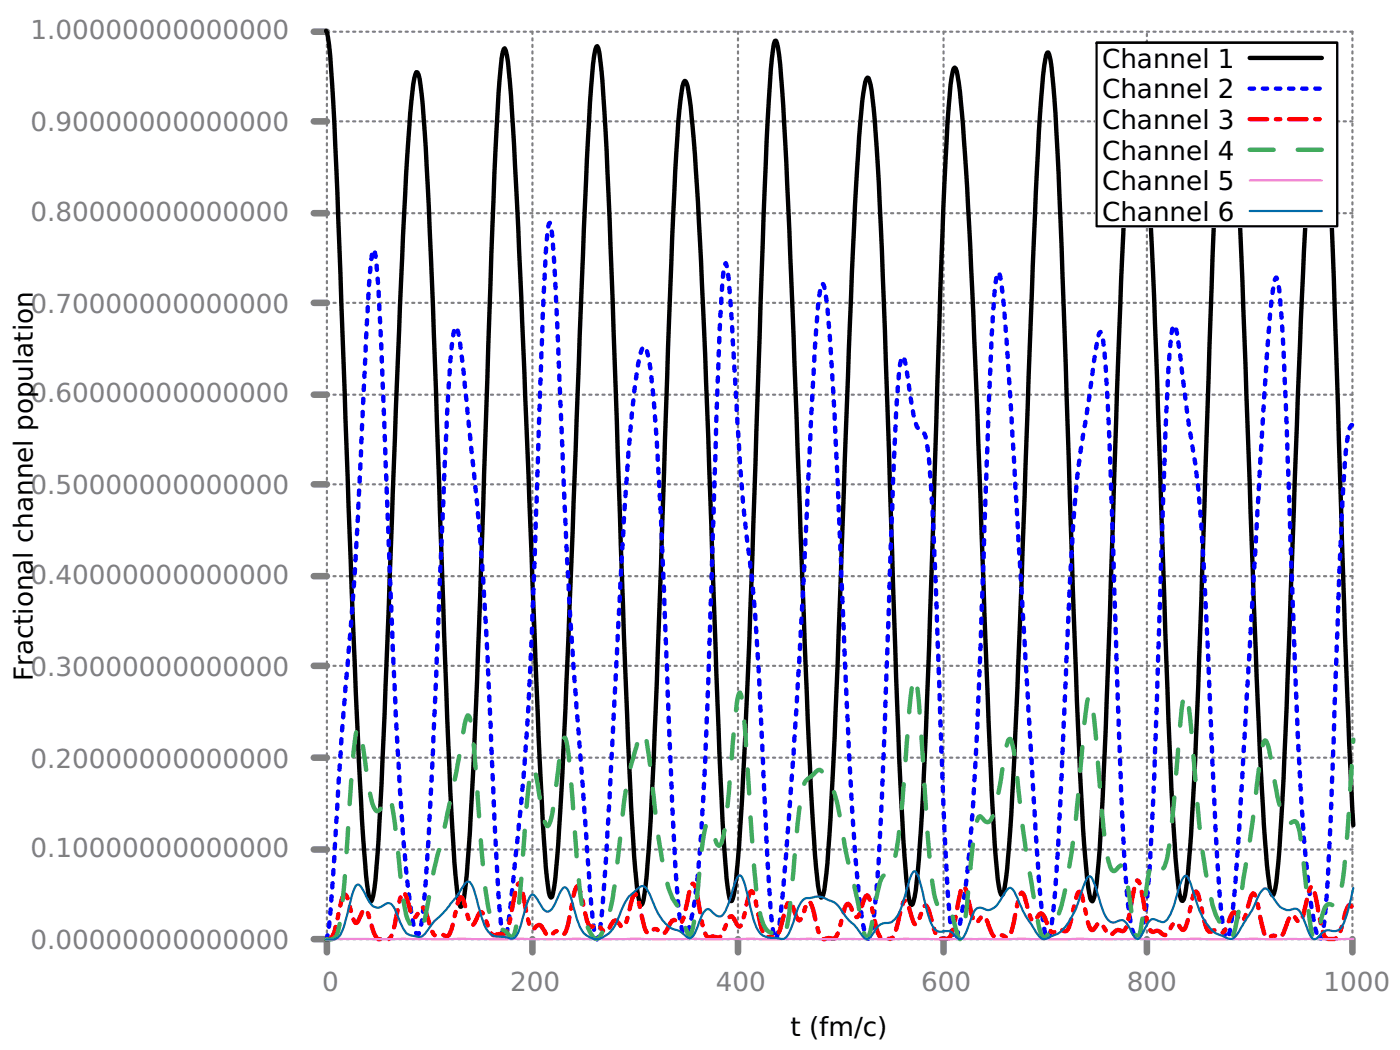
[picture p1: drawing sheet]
<svg xmlns="http://www.w3.org/2000/svg" width="226mm" height="169mm" viewBox="0 0 226 169" stroke-linecap="round" stroke-linejoin="round" font-family="sans-serif">
<g fill="none" stroke="#808080" stroke-width=".35" stroke-dasharray=".4 .7">
<path d="M52.7 19.6h124.1M52.7 5.1h165.4M185 6.9v-1.8M215.6 19.6h2.5M52.7 34.4h124.1M215.6 34.4h2.5M52.7 48.8h165.4M52.7 78.1h165.4M52.7 63.7h165.4M52.7 92.9h165.4M52.7 107.4h165.4M52.7 137h165.4"/>
<path d="M52.7 122.2h165.4M52.7 151.5h165.4M52.7 151.5v-146.4M85.9 151.5v-146.4M119 151.5v-146.4M152.2 151.5v-146.4M185 151.5v-115M218.1 151.5v-146.4"/>
</g>
<g fill="none" stroke="#808080" stroke-width="1.1">
<path d="M50.6 19.6h2.1M50.6 5.1h2.1M50.6 34.4h2.1M50.6 48.8h2.1M50.6 78.1h2.1M50.6 63.7h2.1M50.6 92.9h2.1M50.6 107.4h2.1M50.6 137h2.1M50.6 122.2h2.1M50.6 151.5h2.1v2.1M85.9 151.5v2.1"/>
<path d="M119 151.5v2.1M152.2 151.5v2.1M185 151.5v2.1M218.1 151.5v2.1"/>
</g>
<path d="M176.8 6.9h38.8v29.6h-38.8z" fill="none" stroke="#000" stroke-width=".35"/>
<path d="M52.6 5a11.8 11.8 0 0 1 .6 4 1432.4 1432.4 0 0 1 2.2 49.2l.7 18.8a2072.7 2072.7 0 0 0 2.6 60.1l.7 6.8 .3 1.4 .2 .1 .1-.3a53.4 53.4 0 0 0 1-9.5l1-20.6 1.3-35.3a2095.9 2095.9 0 0 1 2.7-59.3l.3-4a16.9 16.9 0 0 1 .8-4.8l.2 .1 .2 .3 .3 1.7a371 371 0 0 1 1.7 27.2l2.6 74.8a458.8 458.8 0 0 0 1.7 28.5l.3 1.7 .2 .3h.1a29.4 29.4 0 0 0 1-7.3 1708.6 1708.6 0 0 0 2.7-62.6l1-30.5a623.5 623.5 0 0 1 1.8-36.4l.3-1.5 .2-.1 .2 .3a84 84 0 0 1 1.1 12.4l1.4 27.5 1.3 32.9a2294.4 2294.4 0 0 0 2.6 58.9l.5 4.1 .2 .6 .2 .3 .1-.2a93.2 93.2 0 0 0 1.3-13.7l1.4-28.4 2.6-69.4a406.9 406.9 0 0 1 1.5-24.1l.2-.9 .3-.7 .4 1.1 .1 1.1a470.1 470.1 0 0 1 1.7 30.1l1 28.3a2592.6 2592.6 0 0 0 2.8 70.1l.3 3.9a13.2 13.2 0 0 0 .7 3.9l.1 .1 .2-.3 .3-1.5a318.5 318.5 0 0 0 1.7-26.1l1-27a2726.7 2726.7 0 0 1 2.6-69.1l.7-7.2 .3-1.5 .2-.3 .2 .1a19.5 19.5 0 0 1 .9 5.8l.4 3.8a1804.5 1804.5 0 0 1 3 66.8l1 27.9a381 381 0 0 0 1.5 25.8l.3 1.8 .2 .3h.1a14.3 14.3 0 0 0 .8-4.9 1151.2 1151.2 0 0 0 2.7-55.7l1.6-49.9a410.5 410.5 0 0 1 1.6-26.8l.1-.9 .2-.5h.2l.4 2.3a701.3 701.3 0 0 1 2 36.4l1 26.7a2810 2810 0 0 0 2.7 63.5l.3 4.4a16.8 16.8 0 0 0 .8 4.9l.2-.1 .2-.4a111.6 111.6 0 0 0 1.3-15.2l.5-10.3 1.1-30.1a2595.9 2595.9 0 0 1 2.9-66.7l.6-6.9 .3-1.9 .4-.7 .2 .1 .1 .4 .4 1.6a343.1 343.1 0 0 1 1.6 25.7l2.7 77.7a290.5 290.5 0 0 0 1.6 26.5l.2 .8 .3 .7 .2-.2 .3-1.2a262.4 262.4 0 0 0 1.7-23.3l.6-16.9 2-62.1a422.7 422.7 0 0 1 1.7-29.9l.3-1.3 .2-.2 .3 .7 .2 .8a258.7 258.7 0 0 1 1.8 23.9l1.3 30.6 1.7 45.4a507.6 507.6 0 0 0 1.6 29.5l.4 2 .3 .6 .3-.7a174.7 174.7 0 0 0 1.5-18.3l1.4-31.7 2.2-62.6a258.7 258.7 0 0 1 1.6-21.4l.3-1.2h.2l.1 .3a76.2 76.2 0 0 1 1.2 12.4l.8 18.7 1.8 54.9 1 26.2a223.7 223.7 0 0 0 1.7 23.2l.3 1.1 .2 .1 .1-.3a16.3 16.3 0 0 0 .7-4.1 961.3 961.3 0 0 0 2.1-47.1 2603.2 2603.2 0 0 1 2.7-68l.8-8.4 .3-1.6 .2-.5 .3-.2a3.8 3.8 0 0 1 .7 2.1 224.1 224.1 0 0 1 1.7 22.8l.8 21.3 1.8 54.1a401.2 401.2 0 0 0 1.7 27.8l.3 1.6 .2 .4h.1a6.7 6.7 0 0 0 .7-3 584.9 584.9 0 0 0 2-36.1l2-60a628.2 628.2 0 0 1 1.8-35.3l.5-2.4 .2-.1 .3 .9a191.3 191.3 0 0 1 1.3 17l.9 19.2 1.1 32.3a1637.6 1637.6 0 0 0 2.7 59.8l.3 3.5a8.2 8.2 0 0 0 .7 3.3l.1-.1 .2-.3 .3-1.7a586.4 586.4 0 0 0 2-36.9l.7-18.4a1921.9 1921.9 0 0 1 2.9-66l.7-6.9a8 8 0 0 1 .7-2.9l.2 .1 .1 .4a81 81 0 0 1 1.2 13.1l.3 7.1 1 28.4a2869.1 2869.1 0 0 0 2.6 72.8" fill="none" stroke="#000" stroke-width=".71"/>
<path d="M52.6 151.5a11.8 11.8 0 0 0 .6-3.9l.4-4.2a1178.7 1178.7 0 0 1 3.3-46.4l.8-13.7 .8-17.8a496.2 496.2 0 0 1 1.4-23.6l.3-1.6 .2 .1 .1 .7a571.7 571.7 0 0 1 1.7 33 1818.7 1818.7 0 0 0 2.8 60.5l.7 7.3a41.8 41.8 0 0 0 1.4 8.7l.2 .1 .2-.1 .3-.9a135.4 135.4 0 0 0 1.4-15.2l.6-13.3 1.7-40.2a440 440 0 0 1 1.5-26.1l.3-1.8 .2-.3h.1a63.2 63.2 0 0 1 1.5 10.7l.3 3.3a561.4 561.4 0 0 1 3.5 45.9l.7 15.5a364.5 364.5 0 0 0 1.3 21.7l.3 1.4 .2 .1 .2-.3a103.8 103.8 0 0 0 1.4-12 450 450 0 0 0 2.9-39.9l1-29a862.9 862.9 0 0 1 1.3-31.7l.3-2.4 .2-.2 .2 .6a323.6 323.6 0 0 1 1.3 23.5l.3 8.3a1288.7 1288.7 0 0 0 3.8 63.6l.3 4.8a150.3 150.3 0 0 0 1.4 14.2l.3 .6 .4-1a325 325 0 0 0 1.8-25.2l.3-6.5a1474.5 1474.5 0 0 1 3-50.8 75.2 75.2 0 0 1 1.6-11.5l.2-.4 .3-.2 .2 .1 .3 1a121.6 121.6 0 0 1 1.7 17.1l.5 9.7 1.5 37.9a464.5 464.5 0 0 0 1.5 25.9l.5 2.6 .1 .4 .4 .1a5.9 5.9 0 0 0 .9-2.8 106 106 0 0 0 1.7-15.7l.5-9.5 .5-12.6 1-31.7a769.7 769.7 0 0 1 1.5-34.7l.2-1 .1-.3a16.4 16.4 0 0 1 .7 4.7l1 16.7a306.3 306.3 0 0 0 2.6 30.2l1 13.9 1 21.2a300.4 300.4 0 0 0 1.4 20.9l.3 1.4h.2l.1-.3a95.7 95.7 0 0 0 1.3-11.6 1939.8 1939.8 0 0 0 4.3-74.4 211.6 211.6 0 0 1 1.4-18.3l.3-1.1 .2 .1 .1 .5a139.9 139.9 0 0 1 1.4 14.7l.9 20.7a2076.1 2076.1 0 0 0 2.7 55.7 89.6 89.6 0 0 0 1.6 13.3l.4 .7h.2l.1-.2a22.8 22.8 0 0 0 1-6 712 712 0 0 0 1.8-38.4l.4-10a772.8 772.8 0 0 1 1.6-37l.2-1.2 .3-1.1 .4 .4 .4 2.7a54.8 54.8 0 0 0 1.5 8.1l.4 .5 .3 .2a.89 .89 0 0 1 .7 .7l.3 1.5a226.8 226.8 0 0 1 1.3 20.8l1 28.1a515.2 515.2 0 0 0 1.5 28.6l.3 1.9 .2 .4 .2 .1a2.58 2.58 0 0 0 .6-1.7l.7-3.7a250.8 250.8 0 0 0 2.2-25.8l.6-15.8 1-29.2a565.3 565.3 0 0 1 1.5-30l.3-1.4 .2 .1 .2 .4a235.7 235.7 0 0 1 1.6 19.6l2.3 39.6a1811.1 1811.1 0 0 0 2.7 42.1l.3 2.9a6.8 6.8 0 0 0 .7 2.7h.2l.1-.3a52 52 0 0 0 1.2-10.2l.8-15.8 1.2-27a272 272 0 0 1 1.8-24.7l1-6.1 1.6-11.6a2.98 2.98 0 0 1 .7-2.1l.3 .9a289.8 289.8 0 0 1 1.3 23.2l1 31.3a648.3 648.3 0 0 0 1.9 37.3l.6 3.8a1.19 1.19 0 0 0 .8 1.1 1.13 1.13 0 0 0 .7-.9l.4-1.4a138.3 138.3 0 0 0 1.3-15.6l.8-21.6 .8-26.7a549.5 549.5 0 0 1 1.5-31l.2-.9 .2-.5h.1l.5 1.9a408.6 408.6 0 0 0 3 21.6 278.9 278.9 0 0 1 1.7 23.8l.9 23.4a373.1 373.1 0 0 0 1.7 26 3.2 3.2 0 0 0 .7 2.1l.3-.6a99.9 99.9 0 0 0 1.3-12.4l3-50.8a952.8 952.8 0 0 1 2.7-39.9l.3-2.1 .3-.7a9.2 9.2 0 0 1 .7 3.8 1114 1114 0 0 1 1.8 43.9l1 26a346.6 346.6 0 0 0 1.8 25 43.4 43.4 0 0 0 1.5 7.8l.4 .2a7.8 7.8 0 0 0 .6-3.1 599.8 599.8 0 0 0 1.7-35l.6-19.2a316.4 316.4 0 0 1 1.4-23.2l.3-1.8 .3-.6h.3" fill="none" stroke="#00f" stroke-width=".71" stroke-dasharray=".7 1.4"/>
<path d="M52.6 151.5l.6-.1 .4-.4a23 23 0 0 0 1.3-5 2.87 2.87 0 0 1 .7-1.8 1.39 1.39 0 0 1 .6 1.3l.7 2.5 .5 .8 .3-.2 .5-1.1a1 1 0 0 1 .7-.8 4.4 4.4 0 0 1 1 2.3l.6 2a.99 .99 0 0 0 1.4 .4l.6 .1a.87 .87 0 0 0 .7-.7l.5-1.8 .8-4 .5-1.1h.2l.1 .3 .9 2.6a1.5 1.5 0 0 0 .6 1.2l.3-.3 .4-.6a1.04 1.04 0 0 1 .7-.8 1.62 1.62 0 0 1 .6 1.2l1 3a.68 .68 0 0 0 1.2 .3l.6 .1a.55 .55 0 0 0 .9-.2 25.5 25.5 0 0 0 1.3-4.9l.3-.9 .2-.2h.1a12.9 12.9 0 0 1 1.2 3.6l.3 .8 .2 .1h.2l.6-1.2a1.26 1.26 0 0 1 .7-.9 3.5 3.5 0 0 1 1 2l.6 1.4a.73 .73 0 0 0 1.1 .2l.6-.1a.97 .97 0 0 0 1-.9l1.1-5.6 .6-1.6h.1l.2 .1 .2 .4 1.1 5.6a1.59 1.59 0 0 0 .7 1.2l.3-.1a.67 .67 0 0 1 .7-.5 .67 .67 0 0 1 .6 .5l.7 1a.57 .57 0 0 0 1-.2 .77 .77 0 0 1 1.3 0l.3 .2a1.45 1.45 0 0 0 .7-1.3l1-5a1.96 1.96 0 0 1 .7-1.5l.1 .2 .4 .9 .8 3.8a2.18 2.18 0 0 0 .8 1.7l.3-.1a.81 .81 0 0 1 1.4 .4 .7 .7 0 0 0 .8 .4l1-1.5a.44 .44 0 0 1 .4-.2 .44 .44 0 0 1 .4 .2l.7 .8h.2l.3-.3 .3-1 .8-3.2 .4-.7 .1-.1 .2 .1 .3 .9 1 4.3a1.13 1.13 0 0 0 .7 1l.3-.2a.8 .8 0 0 1 .8-.5 .8 .8 0 0 1 .7 .5 .53 .53 0 0 0 .6 .3 .53 .53 0 0 0 .4-.4l.7-1.3a.61 .61 0 0 1 .8-.5l.3 .3a.39 .39 0 0 0 .7 0 28.3 28.3 0 0 0 1.3-5.1l.3-.9 .2-.2 .4 .4 .5 2.1a22.8 22.8 0 0 0 1.3 5.9 .94 .94 0 0 0 1.1 .1l.7 .2a.73 .73 0 0 0 .8-.7l.9-2.1 .5-.6a.87 .87 0 0 1 .6 .7l.3 .6 .4 .3a1.06 1.06 0 0 0 .6-1.1l.7-2.9a3.2 3.2 0 0 1 .7-1.7 1.95 1.95 0 0 1 .6 1.5l1 4.6a1.89 1.89 0 0 0 .8 1.3h.7a.96 .96 0 0 0 1.3-.8l1-3.6a1.85 1.85 0 0 1 .7-1.3 3.9 3.9 0 0 1 1 2.1 .99 .99 0 0 0 .7 .9l.5-.8 .8-2.1 .1-.1 .2 .1a19.7 19.7 0 0 1 1.3 4.5l.4 .9a.72 .72 0 0 0 1.1 .4h.4a.88 .88 0 0 0 1.3-.7l1-3.6a1.45 1.45 0 0 1 .7-1.3 3.6 3.6 0 0 1 .9 1.8l.4 .4 .3-.1 1.1-3.1 .4-.3 .2 .2 .3 .9 .8 3.6 .5 1.7a.97 .97 0 0 0 1.3 .6h.4a.65 .65 0 0 0 .8-.6l.3-.9a22.9 22.9 0 0 1 1.4-4.6l.3 .1 .1 .3 1 3 .4 .4 .3-.3 1-2.6 .3-.2 .2 .2 .3 .7 .8 3 .5 1.1a1.67 1.67 0 0 0 1.6 .4 .83 .83 0 0 0 .8-.9l.5-1.9 1-5 .1-.4 .3-.3a9.7 9.7 0 0 1 1.1 3.5l.3 1.4 .3 .8 .2 .2 .3-.1 .8-1a.74 .74 0 0 1 .7 .7 7.5 7.5 0 0 0 1.3 2.7h.4a1.06 1.06 0 0 1 1.4 0h.4a1.85 1.85 0 0 0 .6-1.3l1-4.7 .6-1.2 .1 .1 .3 .6 .7 2.5 .3 1 .4 .5a1.55 1.55 0 0 0 .9-1.1l.4-.2a2.55 2.55 0 0 1 1 1.7l.3 .8a.7 .7 0 0 0 .8 .5l.4-.2a.94 .94 0 0 1 1.3 .1 .65 .65 0 0 0 .7-.6l1-4.1a2.87 2.87 0 0 1 .6-1.7 1.6 1.6 0 0 1 .7 1.4l.8 3.8 .3 .8 .2 .2a.58 .58 0 0 0 .7-.5l.5-.6 .3-.1 .3 .4 .5 .9a.69 .69 0 0 0 .6 .6 .69 .69 0 0 0 .7-.3 .92 .92 0 0 1 1.4-.2 .74 .74 0 0 0 .6-.7l.5-2 .8-4.5 .4-.9 .1-.1 .4 .5 .5 2.2a17.9 17.9 0 0 0 1.3 5.5 1.12 1.12 0 0 0 1-.1l.3 .1 .7 .5a.55 .55 0 0 0 .8-.4l.7-1.2 .3-.3a.56 .56 0 0 1 .7 .4l.6 .8 .4-.2 .5-1.5 .5-2.4a3.4 3.4 0 0 1 .8-2.1 2.86 2.86 0 0 1 .7 1.7l.8 3.7 .3 .8 .2 .2 .3 .1a1.25 1.25 0 0 1 1.7 .1h.3a9 9 0 0 0 1.3-2.8l.4-.4a1.3 1.3 0 0 1 1 1l.3 .3h.2l.3-.4 .8-2.8a1.22 1.22 0 0 1 .7-1.2 8.9 8.9 0 0 1 1 3.4l.6 2.9a.81 .81 0 0 0 .9 .8 1.16 1.16 0 0 1 1.5-.1 1.1 1.1 0 0 0 .9-1.1l.7-1.8a.68 .68 0 0 1 .7-.6l.8 1 .3 .1 .2-.2 .3-.8 1-4.1 .3-.6h.2l.5 1.4 1 5.1 .4 1.1a1.29 1.29 0 0 0 1.6 .8l.5-.2 .5-.8 1-3.6 .5-.8 .3 .2 .3 .7" fill="none" stroke="#f00" stroke-width=".71" stroke-dasharray="2.8 1.4 .7 1.4"/>
<path d="M52.6 151.5h.3a1.41 1.41 0 0 0 1.7-1.5 89.4 89.4 0 0 0 1.3-12.6l1.2-16.5 .3-2.5 .2-.7 .1-.3h.2a33.2 33.2 0 0 1 1.1 6.6 25.8 25.8 0 0 0 1.4 6.4l.3 .4a1.12 1.12 0 0 0 1-1l.3-.6a.68 .68 0 0 1 .7-.7 4 4 0 0 1 .6 2l1.1 8.4a51.1 51.1 0 0 0 1.3 9.1 3.5 3.5 0 0 0 1.8 2.2 1.26 1.26 0 0 0 .8-1.3l.4-1.4a115.6 115.6 0 0 1 2.9-13.7l.7-3.2a174.3 174.3 0 0 0 2.6-13.8l.4-1.2 .1-.3 .2 .1a12.9 12.9 0 0 1 .7 3.6l1 12.6a105 105 0 0 0 1.6 15.5 3.6 3.6 0 0 0 1.5 2.7 2.3 2.3 0 0 1 1.8 1.2l.4 .1 .1-.1 .5-1.5a266.5 266.5 0 0 0 1.7-19l.3-3.5a8.4 8.4 0 0 1 .7-3.2h.1l.2 .3 .3 1.4 1.2 6.5 .3 1 .4 .2 .1-.1a33 33 0 0 0 1.4-7.6l.6-4.9 .3-1.4 .2-.3 .2 .2a40.9 40.9 0 0 1 1 7.9l.3 4.5a163.8 163.8 0 0 0 1.5 15.3 9.5 9.5 0 0 0 1.8 4.5 .6 .6 0 0 0 1-.4l.7-1.3a23.1 23.1 0 0 0 1.6-6.9l1-8.7a61.8 61.8 0 0 1 1.8-11.2l1-3.4 .4-.9 .3-.5 .3 .3 .4 1.2 1 7.7a85.3 85.3 0 0 0 2.8 16.7l.7 1.4a10 10 0 0 1 1.8 4.3l.4 1.2 .2 .1a3.2 3.2 0 0 0 .7-2.1l.7-5.6a64.8 64.8 0 0 1 1.3-10.2l.1-.3 .2-.1a12.5 12.5 0 0 1 1.3 3.3l.2 .3 .3 .2 .4-.5 .1-.5a121.3 121.3 0 0 0 1.7-15.5l.3-3.7a17.8 17.8 0 0 1 .7-4.4l.1-.1 .2 .4a173.2 173.2 0 0 1 1.3 16.3 153.1 153.1 0 0 0 1.7 18.5 4.9 4.9 0 0 0 1.5 3.4l1 .3 .6 .4a.48 .48 0 0 0 .9-.1 18.3 18.3 0 0 0 .9-5.3l.7-7.2a99 99 0 0 1 1.4-11.3 3.4 3.4 0 0 1 1.6-2.2l.3-.3a.71 .71 0 0 1 .7-.4 .71 .71 0 0 1 .7 .5 14.9 14.9 0 0 1 2.6 6.8 104.4 104.4 0 0 0 2.7 12.7l.9 5.1 .5 1.8 .2 .2h.2l.2-.2 .3-1.1 .7-3.5a16.9 16.9 0 0 1 1.3-5.2l.3-.2a2.25 2.25 0 0 0 1.3-1.7 41.5 41.5 0 0 0 1.4-8.4l.6-8.1a108.9 108.9 0 0 1 1.3-13.5l.2-.2 .2 .2a199.9 199.9 0 0 1 1.5 18.6 171.3 171.3 0 0 0 1.4 16.2l.4 1.3 .3 .6a.63 .63 0 0 0 1 .2 .7 .7 0 0 1 1 .6l1.2 4 .3 .6 .2-.1a19.9 19.9 0 0 0 1-5.7l.3-3.5a62.9 62.9 0 0 1 1.3-10l.3-.6h.2l.5 .6a.68 .68 0 0 0 .7 .4 .68 .68 0 0 0 .6-.6 35.1 35.1 0 0 0 1.9-8.5l.3-2.1 .5-2 .1-.2h.2l.2 .2a66.6 66.6 0 0 1 1.3 9.3 282.9 282.9 0 0 0 3.3 21.4 1.74 1.74 0 0 0 .7 1.2l.2-.1 .3-.3 1.1-2.1a17.5 17.5 0 0 0 2-6.7l.9-4.9 .5-3.8 1.4-16.3 .5-4 .4-.9 .3 .5a251.2 251.2 0 0 1 1.7 17.6 50.3 50.3 0 0 0 1.3 9.3 .91 .91 0 0 0 .6 .9l.7-.6a.47 .47 0 0 1 .4-.3 .47 .47 0 0 1 .5 .2 43.9 43.9 0 0 1 1.4 8.4 6.4 6.4 0 0 0 .8 3.1 4.2 4.2 0 0 0 .7-2.4l.4-2.3a29.5 29.5 0 0 1 1.3-7.4l.3-.3 .3 .3 .4 .4a.57 .57 0 0 0 .8 .4l.3-.6 .4-1.2a257 257 0 0 0 1.9-20.5l.5-4.5 .2-.9 .2-.4h.1a31.4 31.4 0 0 1 1 7.2l.7 8.3a109.3 109.3 0 0 0 2.8 19.1 14.3 14.3 0 0 0 1.8 3.6l.4 .6a.57 .57 0 0 0 .8 .4 28.1 28.1 0 0 0 1.5-7.1 342.2 342.2 0 0 0 3.1-22.3 4.8 4.8 0 0 1 .7-2.3 1.95 1.95 0 0 1 .7 1.5l.6 3.7a25.6 25.6 0 0 0 2 7.9 .87 .87 0 0 0 1.4 0h.3a5.5 5.5 0 0 1 .8 2.9l1.3 12.3 .3 2.3 .5 1.5 .2-.1 .4-.7 1-3.8a1.44 1.44 0 0 1 .8-1.1l1 .2a1.13 1.13 0 0 0 .6-1l.4-1.3a198.5 198.5 0 0 0 1.6-19.1l.3-5.3" fill="none" stroke="#41ab5d" stroke-width=".71" stroke-dasharray="3.9 3.9"/>
<path d="M218.2 151.4l-13.9 .1-2.8-.1-6.6 .1-3-.1-4.3 .1-4.7-.1-4.6 .1-4.8-.1-4.3 .1-5.1-.1-3.8 .1-5.2-.1-4.3 .1-5.1-.1-1.5 .1h-11.8l-2.5-.1-6.9 .1-2.7-.1-6.4 .1-2.7-.1-5.9 .1-3.7-.1-4.4 .1-4.8-.1-4.2 .1-5-.1-4.3 .1-5.1-.1-4 .1-5.1-.1-4 .1-1.8-.1-6.3 .1" fill="none" stroke="#ee82ee" stroke-width=".35"/>
<path d="M218.2 143.2l-.6 2.9a10.1 10.1 0 0 1-1.5 3.7 2.27 2.27 0 0 1-2 .2 2.81 2.81 0 0 0-1.6 1.2l-.4 .3a.75 .75 0 0 1-.8-.6l-.7-1.7a5.1 5.1 0 0 0-1.4-2.6h-.4a2.34 2.34 0 0 1-3.1-1.3l-1-1.6-.4-.3a.52 .52 0 0 0-.8 .2l-.3 .5a40.7 40.7 0 0 1-3.9 6.8 1.17 1.17 0 0 1-1.8 .2 4.4 4.4 0 0 1-2.8-2l-.8-1.3-.5-1.1-.6-1.9a13.1 13.1 0 0 0-1.4-3.5h-.3a7.7 7.7 0 0 0-1.3 3.2 10.1 10.1 0 0 1-1.7 3.9 1.36 1.36 0 0 1-1.7 0 .91 .91 0 0 0-1.3 .5l-1 1.9a.66 .66 0 0 1-.6 .6 .66 .66 0 0 1-.7-.5l-.3-.6a3.2 3.2 0 0 0-1.5-1.9l-.7 .1a1.28 1.28 0 0 1-2-.7l-.8-2.1-1.2-3.6a.7 .7 0 0 0-.8-.7 27 27 0 0 0-2 5.1 9.3 9.3 0 0 1-3 4.1l-1.3 .6a1.13 1.13 0 0 1-1.8-.4l-.7-1.1a23.9 23.9 0 0 1-3-5.6l-.3-.5a.52 .52 0 0 0-.5-.4 .52 .52 0 0 0-.5 .3l-1 1.5a2.8 2.8 0 0 1-2.1 1.8l-.4-.1a1.21 1.21 0 0 0-1.9 .6l-1.4 3.4a.76 .76 0 0 1-1.1 .6l-.4-.3a1.85 1.85 0 0 0-2.3-.7 1.7 1.7 0 0 1-1.6-1.4 30.5 30.5 0 0 1-1.5-5.5l-.7-2.3-.3-.5-.2-.1-.2 .1a10 10 0 0 0-1.3 3.6 12.1 12.1 0 0 1-1.5 3.8 2.04 2.04 0 0 1-2 .9 2.39 2.39 0 0 0-1.6 1.5l-.3 .5a.81 .81 0 0 1-.8 .5 .81 .81 0 0 1-.8-.5l-1.3-1.8-.8-.7-1.2-1.5a3.3 3.3 0 0 0-2.3-1.8 2.86 2.86 0 0 0-2.8-.3 1.44 1.44 0 0 0-1.6 1.1l-.4 .8-.6 2a5 5 0 0 1-1.5 2.7l-1-.1a4.7 4.7 0 0 1-2.9-.7 9.8 9.8 0 0 1-1.6-4.3l-1-4a1.47 1.47 0 0 0-.7-1.1 .91 .91 0 0 0-.6 .8l-.7 2a8.8 8.8 0 0 1-1.6 3.7 1.51 1.51 0 0 1-1.7-.8l-.5-.3h-.2a3.5 3.5 0 0 0-1.3 2.2 4.1 4.1 0 0 1-1.3 2.5 2.19 2.19 0 0 1-1.5-.9l-.3-.2a5.1 5.1 0 0 1-3.7-3.3l-.6-1.5a5.9 5.9 0 0 0-1.4-2.4 1.14 1.14 0 0 0-1.3 .5l-.7 .6a7.8 7.8 0 0 0-2.1 3.8 4.6 4.6 0 0 1-3.6 3.6 3.5 3.5 0 0 1-3-2.9l-.7-2.3a6.8 6.8 0 0 0-1.3-3.2 1.42 1.42 0 0 0-1 1.1 5.4 5.4 0 0 1-1.7 2.8 1.28 1.28 0 0 1-1.3-1 3.8 3.8 0 0 0-1.3-1.7 2.51 2.51 0 0 0-1 1.7l-.3 1.2a11 11 0 0 1-1.6 4 1.5 1.5 0 0 1-1.4-.1h-.7a2.73 2.73 0 0 1-3-2.5l-.6-2.1a16.2 16.2 0 0 0-1.4-4 .52 .52 0 0 0-.5-.3 .52 .52 0 0 0-.5 .3 31.1 31.1 0 0 1-4.3 5.5l-.6 .6-1 1.4a1.56 1.56 0 0 1-1.7 1.1 2.68 2.68 0 0 1-2.6-2.1l-.3-.8a5.6 5.6 0 0 0-1.4-2.5 1.8 1.8 0 0 0-1.6 .6 1.58 1.58 0 0 1-2-1.2l-.4-.6a3.5 3.5 0 0 0-1.3-1.9 1 1 0 0 0-.6 .9l-1 3.7a10.3 10.3 0 0 1-1.4 3.8 2.35 2.35 0 0 1-2.1 .5" fill="none" stroke="#0072b2" stroke-width=".35"/>
<path d="M176.7 7.1h39.1v29.6h-39.1z" fill="#fff"/>
<path d="M176.8 6.9h38.8v29.6h-38.8z" fill="none" stroke="#000" stroke-width=".35"/>
<path d="M201.5 9.3h11.7" fill="none" stroke="#000" stroke-width=".71"/>
<path d="M201.5 14.3h11.7" fill="none" stroke="#00f" stroke-width=".71" stroke-dasharray=".7 1.4"/>
<path d="M201.5 19.2h11.7" fill="none" stroke="#f00" stroke-width=".71" stroke-dasharray="2.8 1.4 .7 1.4"/>
<path d="M201.5 24.2h11.7" fill="none" stroke="#41ab5d" stroke-width=".71" stroke-dasharray="3.9 3.9"/>
<path d="M201.5 29.1h11.7" fill="none" stroke="#ee82ee" stroke-width=".35"/>
<path d="M201.5 34h11.7" fill="none" stroke="#0072b2" stroke-width=".35"/>
<g font-size="4.2" fill="#808080">
<text x="4.9" y="6.3">1.00000000000000</text>
<text x="4.9" y="21.2">0.90000000000000</text>
<text x="4.9" y="35.6">0.80000000000000</text>
<text x="4.9" y="50.4">0.70000000000000</text>
<text x="4.9" y="64.9">0.60000000000000</text>
<text x="4.9" y="79.7">0.50000000000000</text>
<text x="4.9" y="94.2">0.40000000000000</text>
<text x="4.9" y="109">0.30000000000000</text>
<text x="4.9" y="123.8">0.20000000000000</text>
<text x="4.9" y="138.2">0.10000000000000</text>
<text x="4.9" y="153">0.00000000000000</text>
<text x="51.9" y="159.7">0</text>
<text x="82.3" y="159.7">200</text>
<text x="115.4" y="159.7">400</text>
<text x="148.6" y="159.7">600</text>
<text x="181.7" y="159.7">800</text>
<text x="213.5" y="159.7">1000</text>
</g>
<g font-size="4.2">
<text x="177.7" y="10.9">Channel 1</text>
<text x="177.7" y="15.9">Channel 2</text>
<text x="177.7" y="20.8">Channel 3</text>
<text x="177.7" y="25.7">Channel 4</text>
<text x="177.7" y="30.7">Channel 5</text>
<text x="177.7" y="35.6">Channel 6</text>
<text x="5.3" y="109.8" transform="rotate(-90 5.3 109.8)">Fractional channel population</text>
<text x="127.5" y="167.2">t (fm/c)</text>
</g>
</svg>
